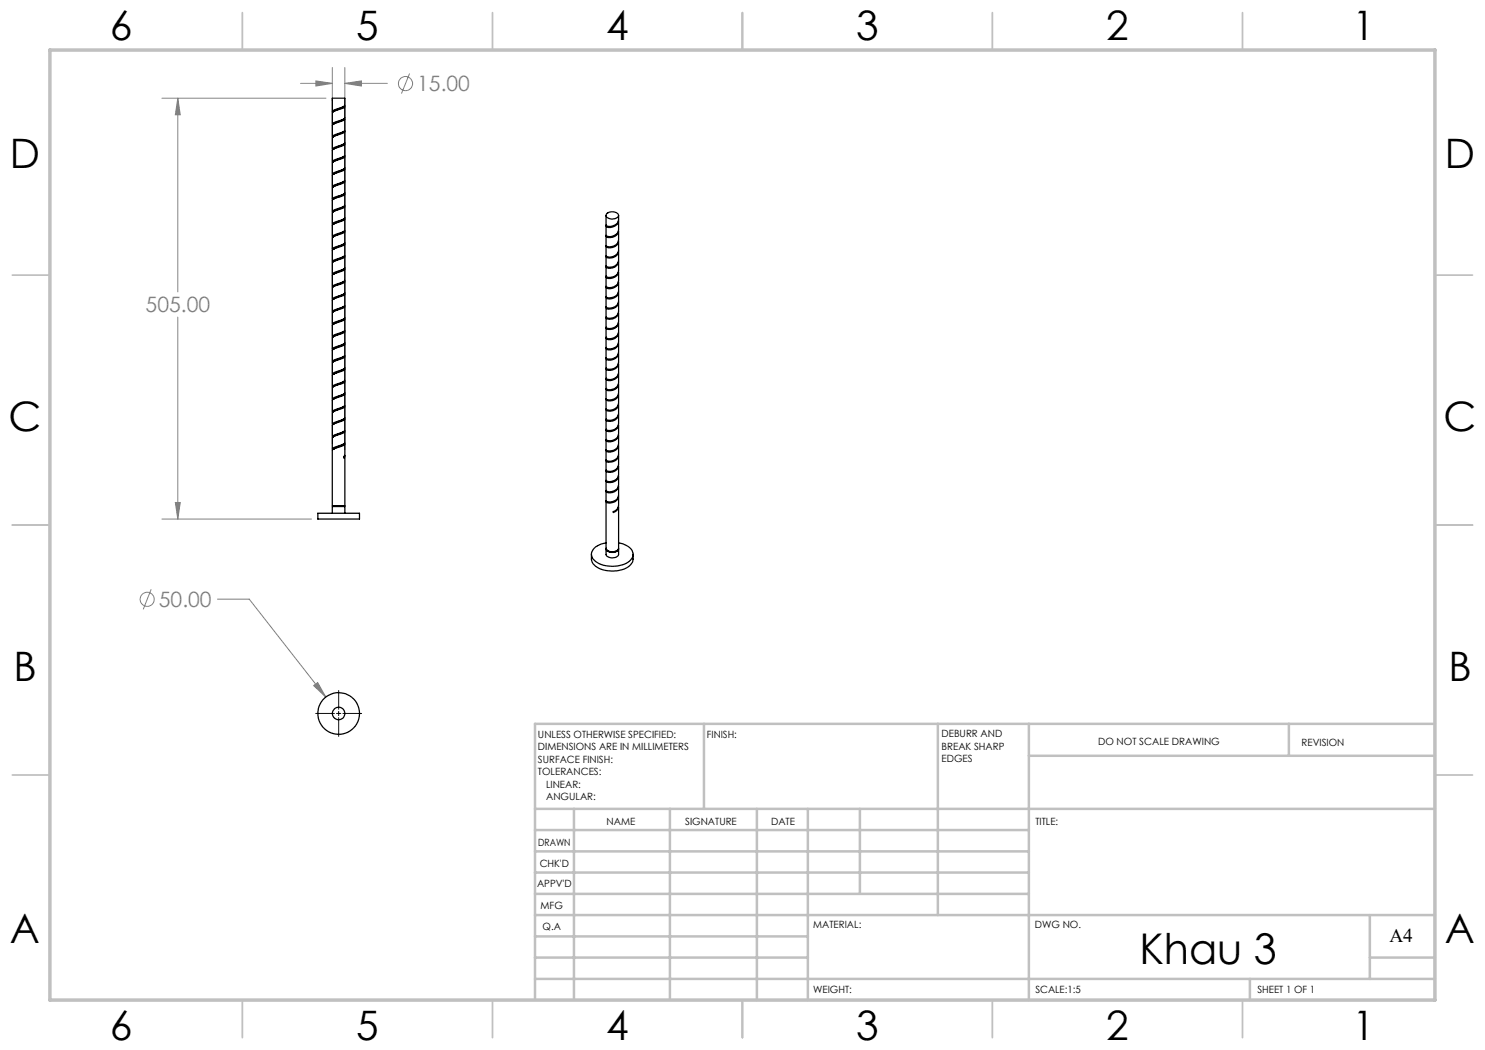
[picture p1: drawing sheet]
<svg xmlns="http://www.w3.org/2000/svg" width="297mm" height="210mm" viewBox="0 0 297 210" stroke-linecap="round" stroke-linejoin="round" font-family="sans-serif">
<g fill="none" stroke="#808080" stroke-width=".2">
<path d="M32.4 19.6h32.8M35.6 19.6l.5 3.4h-1zM35.6 19.6v38.8M60.1 16.7h6.4M63.2 16.2l3.3 .5-3.3 .5zM66.5 13.5v75.3M69 16.7l3.3-.5v1zM69 13.5v76.6M69 16.7h8.5M81.9 14.7l-1.6 4M35.6 63.4v40.4M30.2 117.9l-1.6 4"/>
<path d="M32.4 103.8h29.9M35.1 100.5h1l-.5 3.3zM43.5 119.8h6.3l15.4 19.6M62.7 137.1l.8-.6 1.7 2.9z"/>
<circle cx="81.1" cy="16.7" r="1.41"/>
<circle cx="29.4" cy="119.9" r="1.4"/>
</g>
<path d="M67.7 138.1v3.7M63.1 142.7h3.8M67.3 142.7h.9M67.7 142.3v.8M67.7 143.5v3.8M68.6 142.7h3.7" fill="none" stroke="#000" stroke-width=".2"/>
<g fill="none" stroke="#c0c0c0" stroke-width=".35">
<path d="M48.5 2.5v7.5M98.5 2.5v7.5M148.5 2.5v7.5M198.5 2.5v7.5M248.5 2.5v7.5M2.5 55h7.5M287 55h7.5M2.5 105h7.5M287 105h7.5M2.5 155h7.5M287 155h7.5M48.5 200v7.5"/>
<path d="M98.5 200v7.5M148.5 200v7.5M198.5 200v7.5M248.5 200v7.5"/>
</g>
<g fill="none" stroke="#c0c0c0" stroke-width=".5">
<path d="M140.8 144.8v17M187.6 144.8v38.2M205.8 144.8v55.2M205.8 151.2h81.2M257.8 144.8v6.4M287 144.8h-180v55.2M107 161.8h180M107 178.8h98.8M107 174.5h98.8M107 170.3h98.8M107 166h98.8M114.8 161.8v38.2"/>
<path d="M134 161.8v38.2M151.4 161.8v38.2M161.6 161.8v38.2M172 161.8v17M107 195.8h180M107 191.5h54.6M107 187.3h54.6M107 183h180M250 195.8v4.2M274 191.5h13M274 183v12.8"/>
</g>
<path d="M10 10h277v190h-277z" fill="none" stroke="#c0c0c0" stroke-width=".7"/>
<path d="M63.2 16.2l3.3 .5-3.3 .5zM69 16.7l3.3-.5v1zM35.6 19.6l.5 3.4h-1zM35.1 100.5h1l-.5 3.3zM62.7 137.1l2.5 2.3-1.7-2.9z" fill="#808080"/>
<g fill="none" stroke="#000" stroke-width=".25">
<path d="M66.5 22.3v-2.7h2.5l-.1 1.6-2.2 .8-.2 .2v.2M66.8 24.7l-.2 .2M66.8 22.3l-.2 .1M68.8 38.8l-2.2 1.1M68.8 33.8l-2.2 1M68.8 31.3l-2.2 1.1M68.8 21.3l-1.9 1M68.8 23.8l-1.9 .9M68.8 26.3l-1.9 .9M68.8 28.8l-1.9 .9M68.8 36.3l-2.2 1.1 2.2-1.1M68.8 28.8l-2.2 1.1 .2-.2"/>
<path d="M68.8 26.3l-2.2 1.1 .2-.2M68.8 21.3l-2.1 1M68.8 23.8l-2.1 1M68.8 31.3l-2.1 1M68.8 33.8l-2.1 1M68.8 38.8l-2.1 1M68.9 21.2l.1 .1-.3 .3-2.2 .8v2.4M68.9 23.7l.1 .1-.3 .3-2.2 .8v2.4M68.9 26.2l.1 .1-.3 .3-2.2 .8v2.4M68.9 28.7v.3l-.2 .1-2.2 .8v2.4M68.9 31.2l.1 .1-.3 .3-2.2 .8v2.4M68.9 33.7v.3l-.2 .1-2.2 .8v2.4"/>
<path d="M68.9 36.2l.1 .1-.3 .3-2.2 .8v2.4M68.9 38.7l.1 .1-.3 .3-2.2 .8v2.4M69 21.3v2.3l-.4 .3-1.2 .4a.73 .73 0 0 0-.9 .6M69 23.8v2.3l-1.7 .7a.75 .75 0 0 0-.8 .6M69 26.3l-.1 2.4-2.1 .8-.2 .2-.1 .2M69 28.8l-.1 2.4-2.2 .9-.2 .1v.2M69 31.3v2.3l-.4 .3-1.2 .4a.74 .74 0 0 0-.9 .6M69 33.8v2.4l-2.4 .9-.1 .3M69 36.3v2.3a2.97 2.97 0 0 1-1.8 .8l-.6 .2-.1 .3M69 38.8l-.1 2.4-2.2 .8-.2 .2v.2M66.8 59.7l-.2 .2M66.8 57.2l-.2 .2"/>
<path d="M66.8 54.7l-.2 .1M66.8 52.2l-.2 .1M68.6 46.4l-1.9 .9M68.6 48.9l-1.9 .9M68.6 51.4l-1.9 .9M68.8 48.8l-2.2 1.1M68.8 46.3l-2.2 1.1M68.8 43.8l-2.2 1.1M68.8 41.3l-2.2 1.1M68.8 51.3l-1.9 .9M68.8 53.8l-1.9 .9M68.8 56.3l-1.9 .9"/>
<path d="M68.8 58.8l-1.9 1M68.8 43.7l-.2 .2-1.9 .9M68.8 41.3l-2.1 1M68.8 43.8l-.1 .1M68.8 46.3l-.1 .1M68.8 48.7l-.1 .2M68.8 51.3l-.1 .1M68.8 53.8l-2.1 1M68.8 56.3l-2.1 1M68.8 58.8l-2.1 1M68.9 41.2l.1 .1-.3 .3-2.2 .8v2.4M68.9 43.7v.2l-.2 .2-2.2 .8v2.4"/>
<path d="M68.9 46.2l.1 .1-.3 .3-2.2 .8v2.4M68.9 48.7v.3l-.2 .1-2.2 .8v2.4M68.9 51.2l.1 .1-.3 .3-2.2 .8v2.4M68.9 53.7l.1 .1-.3 .3-2.2 .8v2.4M68.9 56.2v.3l-.2 .1-2.2 .8v2.4M68.9 58.7v.3l-.2 .1-2.2 .8v2.4M69 41.3v2.3l-.4 .3-1.3 .4a.88 .88 0 0 0-.8 .6M69 43.8v2.3l-2.4 1-.1 .3M69 46.3l-.1 2.4-2.1 .8-.3 .3v.1M69 48.8l-.1 2.4-1.4 .6a.82 .82 0 0 0-1 .6M69 51.3v2.3l-.4 .3-1.3 .4a.74 .74 0 0 0-.8 .6M69 53.8v2.2a2.9 2.9 0 0 1-1.8 .9l-.6 .2-.1 .3"/>
<path d="M69 56.3l-.1 2.4-2.1 .8-.3 .3v.1M69 58.8v2.3a4.8 4.8 0 0 1-2.3 1l-.2 .3M121.2 43.1v1.9a1.69 1.69 0 0 0 1.9-.1 1.69 1.69 0 0 0 .6-1.8M121.3 47.2l-.1 .1a1.75 1.75 0 0 0 2.5-1.1v1.9a1.64 1.64 0 0 1-2.5 1v-1.8M121.3 55.3l-.1 .1a1.24 1.24 0 0 0 1.8 0 1.28 1.28 0 0 0 .7-1v1.8a1.62 1.62 0 0 1-2.5 1v-1.8M121.4 42.7a1.55 1.55 0 0 1 2.3 .4 1.48 1.48 0 0 1-2.5 0zM123.7 44.1a1.65 1.65 0 0 1-2.5 1.2v-.2M123.7 48.2a1.64 1.64 0 0 1-2.5 1.2l.1-.2M123.7 50.2a1.64 1.64 0 0 1-2.5 1.2v-.1M123.7 52.3a1.64 1.64 0 0 1-2.5 1.2v-.2M123.7 56.3a1.68 1.68 0 0 1-2.5 1.3l.1-.2M123.7 58.4a1.64 1.64 0 0 1-2.5 1.2v-.2"/>
<path d="M123.7 44.2v1.8a1.64 1.64 0 0 1-2.5 1.1v-1.9M123.7 48.3v1.8a1.69 1.69 0 0 1-2.5 1v-1.8M123.7 50.3v1.9a1.61 1.61 0 0 1-2.5 1v-1.9M123.7 52.3v1.9a1.64 1.64 0 0 1-2.5 1v-1.8M123.7 56.4v1.9a1.79 1.79 0 0 1-2.5 1.1v-1.9M123.7 58.5v1.8a1.67 1.67 0 0 1-2.5 1.1v-1.9M66.8 77.2l-.2 .2M66.8 74.7l-.2 .2M66.8 72.2l-.2 .2M66.8 69.7l-.2 .2M66.8 67.2l-.2 .2M66.8 64.7l-.2 .2"/>
<path d="M66.8 62.2l-.2 .2M68.8 61.3l-1.9 .9M68.8 63.8l-1.9 .9M68.8 66.3l-1.9 .9M68.8 68.8l-1.9 .9M68.8 71.3l-1.9 .9M68.8 73.8l-1.9 .9M68.8 76.3l-1.9 .9M68.8 78.8l-1.9 .9M68.8 78.8l-2.2 1.1 .2-.2M68.8 61.3l-2.1 1M68.8 63.8l-2.1 1"/>
<path d="M68.8 66.3l-2.1 1M68.8 68.8l-2.1 1M68.8 71.3l-2.1 1M68.8 73.8l-2.1 1M68.8 76.3l-2.1 1M68.9 61.2v.2l-.2 .2-2.2 .8v2.4M68.9 63.7v.3l-.2 .1-2.2 .8v2.4M68.9 66.2v.3l-.2 .1-2.2 .8v2.4M68.9 71.2v.3l-.2 .1-2.2 .8v2.4M68.9 73.7l.1 .1-.3 .3-2.2 .8v2.4M68.9 76.2v.3l-.2 .1-2.2 .8v2.4M68.9 68.7v.3l-.2 .1-2.2 .8v2.4"/>
<path d="M68.9 78.7l.1 .1-.3 .3-2.2 .8v2.4M69 61.3v2.3l-.4 .3-1.3 .4a.77 .77 0 0 0-.8 .6M69 63.8l-.1 2.3-2 .9-.4 .3v.1M69 66.3l-.1 2.4-2.1 .8-.3 .3v.1M69 68.8l-.1 2.4-1.5 .6a.82 .82 0 0 0-.9 .6M69 71.3v2.3l-1.7 .7a.76 .76 0 0 0-.8 .6M69 73.8l-.1 2.4-2 .8-.3 .1-.1 .3M69 76.3v2.3a4.4 4.4 0 0 1-2.2 .9l-.3 .3v.1M69 78.8v2.3l-.4 .3-1.2 .4a.82 .82 0 0 0-.9 .6M121.2 65.6v1.9M121.2 69.6v.1a.68 .68 0 0 0 .9 .3 1.61 1.61 0 0 0 1.6-1.3v1.8a1.6 1.6 0 0 1-2.5 1v-1.8M121.2 77.8v.2a1.75 1.75 0 0 0 2.5-1.1v1.8a1.67 1.67 0 0 1-2.5 1.1v-1.9"/>
<path d="M121.3 63.5h-.1a1.28 1.28 0 0 0 1.8 .1 1.28 1.28 0 0 0 .7-1v1.8a1.66 1.66 0 0 1-2.5 1v-1.8M123.7 60.5a1.65 1.65 0 0 1-2.5 1.1v-.2M123.7 64.5a1.64 1.64 0 0 1-2.5 1.2l.1-.2M123.7 66.6a1.64 1.64 0 0 1-2.5 1.2v-.2M123.7 70.7a1.68 1.68 0 0 1-2.5 1.2l.1-.3M123.7 72.7a1.64 1.64 0 0 1-2.5 1.2l.1-.2M123.7 74.7a1.64 1.64 0 0 1-2.5 1.2v-.2M123.7 78.8a1.64 1.64 0 0 1-2.5 1.2l.1-.2M123.7 60.5v1.9a1.65 1.65 0 0 1-2.5 1v-1.8M123.7 64.6v1.9a1.82 1.82 0 0 1-2.5 1.1v-.2M123.7 66.6v1.9a1.69 1.69 0 0 1-2.5 1.1v-1.9M123.7 70.7v1.9a1.61 1.61 0 0 1-2.5 1v-1.9"/>
<path d="M123.7 72.8v1.8a1.66 1.66 0 0 1-2.5 1v-1.8M123.7 74.8v1.9a1.66 1.66 0 0 1-2.5 1v-1.9M123.7 78.9v1.8a1.66 1.66 0 0 1-2.5 1.1v-1.9M66.8 82.2l-.2 .2M68.8 88.8l-2.2 1M68.8 86.3l-2.2 1.1M68.8 83.8l-2.2 1.1M68.8 81.3l-1.9 .9M68.8 81.3l-2.1 1M68.8 83.8l-2.1 1M68.8 86.3l-2.1 1M68.8 88.8l-2.1 1"/>
<path d="M68.9 81.2v.2l-.2 .2-2.2 .8v2.4M68.9 83.7v.3l-.2 .1-2.2 .8v2.4M68.9 86.2l.1 .1-.3 .3-2.2 .8v2.4M68.9 88.7v.3l-.2 .1-1.6 .6-.6 .4v11h2.5v-9.8M68.9 91.1l.1 .2-.2 .3v-.3M69 81.3v2.3l-1.7 .7a.76 .76 0 0 0-.8 .6M69 83.8l-.1 2.4-2 .8-.3 .2-.1 .2M69 86.3l-.1 2.4-2.2 .8-.2 .3v.1M69 88.8v2.3l-.2 .2M121.3 85.9l-.1 .1a1.24 1.24 0 0 0 1.8 0 1.28 1.28 0 0 0 .7-1v1.8a1.61 1.61 0 0 1-2.5 1.1v-1.9M121.3 94.1h-.1a1.28 1.28 0 0 0 1.8 .1 1.28 1.28 0 0 0 .7-1v1.8a1.66 1.66 0 0 1-2.5 1.1v-1.9M123.7 80.8a1.64 1.64 0 0 1-2.5 1.2l.1-.2"/>
<path d="M123.7 82.9a1.64 1.64 0 0 1-2.5 1.2v-.2M123.7 87a1.68 1.68 0 0 1-2.5 1.2l.1-.2M123.7 89a1.64 1.64 0 0 1-2.5 1.2v-.2M123.7 91.1a1.65 1.65 0 0 1-2.5 1.1v-.1M123.7 95.1a1.64 1.64 0 0 1-2.5 1.2l.1-.2M123.7 97.2a1.64 1.64 0 0 1-2.5 1.2v-.2M123.7 99.2a1.64 1.64 0 0 1-2.5 1.2v-.2M123.7 80.9v1.9a1.68 1.68 0 0 1-2.5 1.1v-2M123.7 83v1.8a1.67 1.67 0 0 1-2.5 1.1v-1.9M123.7 87.1v1.8a1.63 1.63 0 0 1-2.5 1v-1.8M123.7 89.1v1.8a1.63 1.63 0 0 1-2.5 1.1v-1.9M123.7 91.1v1.9a1.63 1.63 0 0 1-2.5 1v-1.8"/>
<path d="M123.7 95.2v1.9a1.64 1.64 0 0 1-2.5 1v-1.9M123.7 97.3v1.8a1.63 1.63 0 0 1-2.5 1v-1.8M123.7 99.3v1.8a1.29 1.29 0 0 1-1 1.2M63.6 102.6h8.3v1.2h-8.3zM66.5 102.6v-1.3h2.5v1.3M66.6 101.1v.2M68.9 101.1v.2M118.3 110.9v.9a2.92 2.92 0 0 0 2.8 2.3 5.1 5.1 0 0 0 5.4-1.7l.1-1.5M121.2 100.3v9.3a1.47 1.47 0 0 0 2.4 .4l.1-.4v-8.3a1.22 1.22 0 0 1-1 1.2v-.2M121.2 108.6a2.9 2.9 0 0 0-2.9 2.4 3.2 3.2 0 0 0 3.2 2.2 5 5 0 0 0 5-1.7 2 2 0 0 0-1.6-2.6l-1.2-.3M121.2 109.8v1.1a1.43 1.43 0 0 0 2 .5l.5-.4v-1.2M121.2 109.7a1.32 1.32 0 0 0 1.8 .7l.6-.3 .1-.4"/>
<path d="M121.3 110a1.53 1.53 0 0 0 2.3 0M122.7 102.3h.1"/>
<circle cx="67.7" cy="142.7" r="1.25"/>
<circle cx="67.7" cy="142.7" r="4.2"/>
</g>
<text font-size="8.5" x="227.9" y="192.7">Khau 3</text>
<g font-size="8.1">
<text x="22" y="8">6</text>
<text x="71.2" y="8">5</text>
<text x="121.2" y="8">4</text>
<text x="171.3" y="8">3</text>
<text x="221.3" y="8">2</text>
<text x="270.5" y="8">1</text>
<text x="2" y="33.6">D</text>
<text x="289" y="33.6">D</text>
<text x="1.7" y="86.1">C</text>
<text x="288.7" y="86.1">C</text>
<text x="2.7" y="136.1">B</text>
<text x="289.7" y="136.1">B</text>
<text x="2" y="188.6">A</text>
<text x="289" y="188.6">A</text>
<text x="22" y="208">6</text>
<text x="71.2" y="208">5</text>
<text x="121.2" y="208">4</text>
<text x="171.3" y="208">3</text>
<text x="221.3" y="208">2</text>
<text x="270.5" y="208">1</text>
</g>
<g font-size="4.2" fill="#808080">
<text x="83.4" y="18.3">15.00</text>
<text x="29.1" y="62.5">505.00</text>
<text x="31.8" y="121.4">50.00</text>
</g>
<text font-size="3.9" x="277.9" y="188.4">A4</text>
<g font-size="2">
<text x="107.6" y="147.6">UNLESS OTHERWISE SPECIFIED:</text>
<text x="141.4" y="147.6">FINISH:</text>
<text x="188.3" y="147.5">DEBURR AND</text>
<text x="188.3" y="150">BREAK SHARP</text>
<text x="219.6" y="149">DO NOT SCALE DRAWING</text>
<text x="260.3" y="149.2">REVISION</text>
<text x="107.6" y="150.1">DIMENSIONS ARE IN MILLIMETERS</text>
<text x="107.6" y="152.6">SURFACE FINISH:</text>
<text x="107.6" y="155.1">TOLERANCES:</text>
<text x="188.3" y="152.5">EDGES</text>
<text x="109.2" y="157.6">LINEAR:</text>
<text x="109.2" y="160.1">ANGULAR:</text>
<text x="121.3" y="165">NAME</text>
<text x="137" y="164.9">SIGNATURE</text>
<text x="154.2" y="164.9">DATE</text>
<text x="207.1" y="164.9">TITLE:</text>
<text x="107.6" y="169.1">DRAWN</text>
<text x="107.9" y="173.3">CHK'D</text>
<text x="107.4" y="177.4">APPV'D</text>
<text x="108.1" y="181.8">MFG</text>
<text x="108.5" y="186">Q.A</text>
<text x="162.6" y="185.5">MATERIAL:</text>
<text x="207" y="185.5">DWG NO.</text>
<text x="162.6" y="198.5">WEIGHT:</text>
<text x="207.1" y="198.6">SCALE:1:5</text>
<text x="251.5" y="198.6">SHEET 1 OF 1</text>
</g>
</svg>
